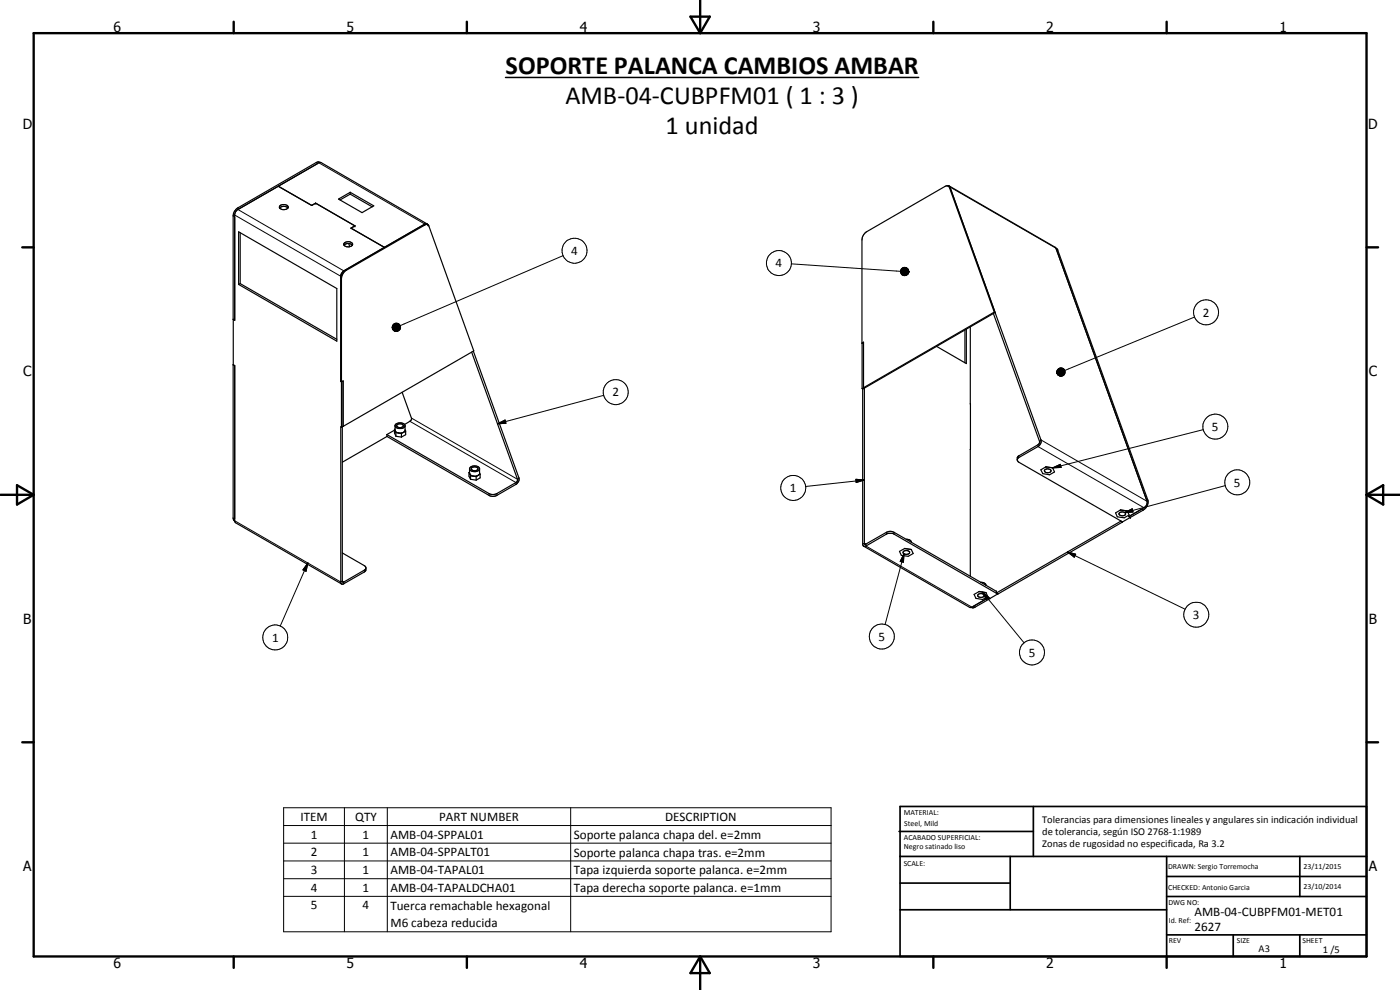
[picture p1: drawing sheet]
<svg xmlns="http://www.w3.org/2000/svg" width="420mm" height="297mm" viewBox="0 0 420 297" stroke-linecap="round" stroke-linejoin="round" font-family="sans-serif">
<g fill="none" stroke="#000" stroke-width=".35">
<path d="M96 48.7l-.5-.1-.6 .2-23.5 13.6a3 3 0 0 0-1.4 2.4v90.6l.4 1M101.6 59.7l3.5-2 7.1 4.1-3.5 2zM105.1 58.3l6.6 3.8M105.1 58.3l-3 1.7M105.1 57.7v.6M284.4 55.8l.8 .6M284.8 55.9l13.6 37.7M284.8 55.8l32.1 18.7M71.6 69.6l29.5 17v15.8l-29.5-17.1zM71.8 62.6l24.4-13.9 32 18.5M72.1 69.8v15.3M83.9 62.4a1.84 1.84 0 0 1 2.5 0"/>
<path d="M84 61.8a1.67 1.67 0 0 1 2.5 .4 1.53 1.53 0 0 1-2.6-.1zM103.2 73.1a1.56 1.56 0 0 1 2.6 .2 1.53 1.53 0 0 1-2.6 0zM103.2 73.6a1.74 1.74 0 0 1 2.5 0M104.6 73.1l.4 .9M105.3 68.5l10 5.7-12.1 7.1-.9 1.1v32.1l.2 .1M105.4 68.5l1.1-.7-11.8-6.8-1.2 .6-10-5.7-12.3 7.1-.8 1.3v31.8l-.4-.3 .4 .3M106.5 67.8l-1.2 .7M127.2 67.4l.4-.2 .8 .2-.4-.3-.5 .1-23.8 13.8-.8 .6-.6 1.5M128.2 67.4h-.6l-23.7 13.7a3.2 3.2 0 0 0-1.4 2.5v44.6M128.4 67.4l.3 .3 13.5 37.6-39.2 22.6M316.9 74.5l27.3 75.9a1.94 1.94 0 0 1-.8 2l-4.6 2.6 .4 .2M316.9 74.5l.5 .3 27.1 75.3a2.95 2.95 0 0 1-1.4 2.9l-3.9 2.2"/>
<path d="M317 74.8l27 75M72.1 85.1l-.5 .2M72.1 85.1l29 16.7M289.6 99.1v9.7M290 98.8v10.3l-8.9-5.2M291.2 98.1v36.7M298.1 94.1l13.9 38.4-.4 .8-6 3.6-.3 .4v.9l.5 .5 31.1 17.9M298.4 93.6l.3 .2-39.3 22.7M298.4 93.6l-39.2 22.7M70 109.4l.4 .3v46.8l.3 .3 31.8 18.4M70 109.4v.1M102.3 114.4l.2 .2"/>
<path d="M102.5 114.6l.5-.3v13.6M102.9 114.3v13.6M120.7 117.7l2.8 7.9-.4 .7-1.7 1.1M141.6 105.7l13.8 38.2-.6 .9-5.7 3.3a2.49 2.49 0 0 1-2.3 0l-30.7-17.7M142.1 105.4l13.6 38a1.86 1.86 0 0 1-.9 1.9l-5.7 3.3a2.49 2.49 0 0 1-2.3 0l-30.7-17.7M258.7 116.6l.2 .1M258.7 116.6v-44.6l.2-1 1.2-1.5 23.5-13.6 1.2-.1 .2 .1 27.4 76.1a1.88 1.88 0 0 1-.9 2l-5.7 3.3-.5 .6M258.9 116.7v46.5l.3 .7M259.2 116.3l.2 .2M259.2 116.3l-.5 .3M259.2 102.7l-.5 .3 .5-.3v13.6M259.4 116.5l-.5 .2"/>
<path d="M259.4 116.5v46.7l.3 .1 6.3-3.6 1-.3 1.1 .2 30.9 17.8M102.5 128.2l-.2-.1v46.7l.2 .4M102.7 128.1l.1 46.5h.4l6.1-3.5 .5-.6M102.9 127.9l-.4 .3M102.9 127.9h.1M116.1 130.4v.6l-13.4 7.7M118.4 129.1l-2.3 1.3M118.4 128.8l.2 .5M118.4 128.8v1.1l.4 1M118.6 127.8l.2 .3a2.02 2.02 0 0 0 2.6 0 .84 .84 0 0 0-.1-1 .84 .84 0 0 0-.9-.2 1.56 1.56 0 0 0-1.8 .8v1.6M118.6 128.7l-.2 .1M118.6 129.3a1.96 1.96 0 0 0 2.5 .4"/>
<path d="M118.6 129.3l.2 .5M118.8 129.8l1.7 .2M118.8 129.8v1.1M118.8 130.9l1.7 .2M119.2 127.4l1.2-.2a.56 .56 0 0 1 .7 .5 .56 .56 0 0 1-.7 .6 .79 .79 0 0 1-.9 0 .79 .79 0 0 1-.3-.9zM120.5 130v1.1M121.1 129.7l-.6 .3M121.6 127.7v1.4l-.3 .5M121.6 128.9l.1 .4M121.7 129.3l-.6 .4M121.7 129.3v1.1l-1.2 .7M291.2 134.8v38.1"/>
<path d="M291.2 134.8v.1M140.7 141.8l.3 .4M140.7 141.8v1.1l.5 .9M140.9 140.6a1.84 1.84 0 0 1 3-.1v1.7l-.4 .4M140.9 140.6a1.73 1.73 0 0 0 3 .1M140.9 140.6l.1 1.6M140.9 141.6l-.2 .2M141 142.2a1.99 1.99 0 0 0 2.3 .5l.2-.1M141 142.2l.2 .5M141.2 142.7l1.7 .3M141.2 142.7v1.1M141.2 143.8l1.7 .3"/>
<path d="M141.6 140.4a1.1 1.1 0 0 1 1.8 .4 1.09 1.09 0 0 1-1.1 .5 1.09 1.09 0 0 1-.8-.8zM142.9 143v1.1M143.5 142.6l-.6 .4M143.9 141.9l.2 .4M144.1 142.3l-.6 .3M144.1 142.3v1.1l-1.2 .7M313.5 141.1a1.22 1.22 0 0 1 1.9 .2 1.05 1.05 0 0 1-1 .6 1.05 1.05 0 0 1-.9-.8zM313.9 140.1l-1.5 .9 .6 1.1 2 .4 1.5-.9-.6-1.2M313.9 140.1l2 .3M335.9 154a1.22 1.22 0 0 1 1.9 .2 1.13 1.13 0 0 1-2-.1zM336.2 153l-1.4 .9 .5 1.2 2.1 .3 1.5-.9-.6-1.2M336.2 153l2.1 .3"/>
<path d="M336.4 156.3v.1M336.4 156.4l.5 .2M336.4 156.4l-37.4 21.5M336.9 156.6h.1M336.9 156.6l-37.4 21.6-.5-.3M339.2 155.2l-2.3 1.4M102.7 165.9l6.6 3.8 .5 .4v1l-.5 .5-6.3 3.7-.5-.1M259.2 163.9l.7-.1 6.3-3.7h1.9l31.3 18.1M259.2 163.9l31.8 18.3h.7l4.9-2.9M271.1 165.5a1.21 1.21 0 0 1 1.9 .3 1.15 1.15 0 0 1-2-.1zM271.5 164.6l-1.6 .8 .6 1.2 2.1 .3 1.5-.8-.6-1.2M271.5 164.6l2 .3"/>
<path d="M271.9 161.8l1.1 .2 .5 .6M273.5 162.6v.1M293.5 178.4a1.1 1.1 0 0 1 1.8 .4 1.21 1.21 0 0 1-1.9-.1zM293.8 177.5l-1.5 .9 .6 1.1 2 .4 1.5-.9-.5-1.2M293.8 177.5l2.1 .3M294.3 174.7a1.3 1.3 0 0 1 1.6 .9M296.6 179.3l.5 .3M296.6 179.3l-4.4 2.6M297.1 179.6h.1M297.1 179.6l-4.7 2.7-.9-.1M299 177.4v.5M299.4 178.2h.1"/>
<path d="M299.4 178.2l-2.3 1.4"/>
</g>
<g fill="none" stroke="#000" stroke-width=".3">
<path d="M94.9 48.8l.4 .3M95.7 48.9l31.8 18.4M284.9 56.3l.3 .1M285.1 56.1h-.1M285.1 56.1l31.8 18.4M70 64.8l.4 .3M70.4 64.5l31.9 18.3M71.4 62.9l31.8 18.4M71.4 62.4l.4 .2M127.2 67.4l.2 .2M128.4 67.4h.1M169 76.7l-48.9 21"/>
<path d="M237.5 79.2l32.7 2.2h2.5M317 74.8l.4 .3M102.3 83.4l.2 .2M103.7 81l.2 .1M117.7 98.2l.1 .5zM117.8 97.9v.8zM117.8 98.4v.3zM117.8 98.7l.3 .4zM117.8 98.7l.6 .6zM117.8 98.7l.8 .7zM117.8 98.7l1.1 .7zM117.8 98.7l1.4 .7z"/>
<path d="M117.8 98.7l1.6 .7h-.2zM117.8 98.7l1.9 .5-.3 .2zM117.8 98.7l2 .4-.1 .1zM117.8 98.7l2.2 .1-.2 .3zM117.8 98.7l2.4-.1-.2 .2zM117.8 98.7l2.4-.3v.2zM117.8 98.7l2.4-.6v.3zM117.8 98.7l2.4-.9v.3zM117.8 98.7l2.2-1.1 .2 .2zM117.8 98.7l2.1-1.3 .1 .2zM117.8 98.7l1.9-1.5 .2 .2zM117.8 98.7l1.7-1.6 .2 .1z"/>
<path d="M117.8 98.7h2.4M117.8 98.5h2.4M117.8 97.7v1zM118 97.4l.2-.2-.4 1.5zM118 97.4l-.2 1.3zM118.2 97.2l.2-.1-.6 1.6zM118.4 97.1l.2-.1-.8 1.7zM118.6 97l.3-.1-1.1 1.8zM118.9 96.9l.3 .1-1.4 1.7zM119.2 97l.3 .1-1.7 1.6zM270.2 81.5h2.5l-2.4 .3zM270.2 81.7h2.5"/>
<path d="M270.2 81.3l2.5 .2h-2.5zM270.3 81.8l2.4-.3-2.3 .5zM270.3 81l2.4 .5-2.5-.2zM270.4 82l2.3-.5-2.2 .8zM270.5 80.8l2.2 .7-2.4-.5zM270.5 82.3l2.2-.8-2 1zM270.6 80.6l.2-.2 1.9 1.1zM270.6 80.6l2.1 .9-2.2-.7zM270.7 82.5l2-1-1.8 1.1zM270.8 80.4l.3-.1 1.6 1.2zM270.9 82.6l1.8-1.1-1.5 1.2zM271.1 80.3l.2-.1 1.4 1.3z"/>
<path d="M271.2 82.7l1.5-1.2-1.2 1.2zM271.3 80.2h.3l1.1 1.3zM271.5 82.7l1.2-1.2zM271.6 80.2l.3 .1 .8 1.2zM271.9 80.3l.8 1.2zM272.1 80.4l.6 1.1zM272.4 80.6l.3 .9zM272.5 80.8l.2 .7zM272.6 81l.1 .5zM272.7 81.5l-1 1.2zM272.7 81.5l-.7 1.1zM272.7 81.5l-.5 1z"/>
<path d="M272.7 81.5l-.3 .8zM272.7 81.5l-.1 .6zM272.7 81.5v.3zM358.5 95.1l-38.9 16.1M181.2 118.6l-31.9 8.6M317.2 111.3l.1 .8zM317.2 111.5l.1 .6zM317.2 111.8l.1 .3zM317.3 112.1l.3 .5zM317.3 112.1l.5 .6zM317.3 112.1l.7 .7zM317.3 112.1l1 .8z"/>
<path d="M317.3 112.1l1.3 .8h-.3zM317.3 112.1l1.5 .7zM317.3 112.1l1.8 .6-.3 .1zM317.3 112.1l2 .4-.2 .2zM317.3 112.1l2.2 .2-.2 .2zM317.3 112.1h2.3l-.1 .2zM317.3 112.1l2.3-.3v.3zM317.3 112.1l2.4-.6-.1 .3zM317.3 112.1l2.3-.8 .1 .2zM317.3 112.1l2.2-1.1 .1 .3zM317.3 112.1l2.1-1.3 .1 .2zM317.3 112.1l1.9-1.5 .2 .2z"/>
<path d="M317.3 112.1l1.6-1.6 .3 .1zM317.3 112.2h2.3M317.3 112h2.3M317.3 111v1.1zM317.4 110.8l.3-.1-.4 1.4zM317.4 110.8l-.1 1.3zM317.7 110.7l.2-.2-.6 1.6zM317.9 110.5l.3-.1-.9 1.7zM318.2 110.4h.2l-1.1 1.7zM318.4 110.4h.3l-1.4 1.7zM318.7 110.4l.2 .1-1.6 1.6zM123 126.4l31.8 18.4v.5"/>
<path d="M123.5 125.4l31.8 18.4 .4-.4M149.3 127.2l2.3-1.2 .2 1zM305.8 136.8v.5M311.5 133.4v.6l31.9 18.4M312 132.5l.4-.5 31.8 18.4M361.1 128.9l-45.2 11.5M70 155.4l.4 .3M70.4 156.3l31.9 18.3 .4-.3 .5 .3v.5M146.8 148.1v.5M149.1 148.1v.5M256.9 143.8l2.5 .2-2.4 .8zM259.4 144l-17.6 2"/>
<path d="M266 159.7v.6M268.3 159.7v.6M315.9 140.4l2.3-1.1 .3 1zM337.5 153.8l2.3-1.1 .3 .9zM342.7 152.7l.4 .3M344 149.8l.5 .3M367.7 145.7l-30.2 8.1M92.4 168.9l-.5 2.5-1-.4zM92.4 168.9l-8.3 18.9M109.3 171.1v.5M258.9 163.2l.5-.2 .5 .2v.6l31.8 18.4M271.3 166.2l-.2 2.5-.9-.3z"/>
<path d="M271.3 166.2l-5.7 21.2M294.8 177.7l2 1.6-.7 .6zM294.8 177.7l12.5 15.2M320.4 165.6l2.4 .7-.4 .9zM320.4 165.6l35.3 17.2M292.2 181.9l.4 .3M85.1 242.4h164.3v37.2h-164.3zM85.1 247.7h164.3M85.1 253h164.3M85.1 258.3h164.3M103.4 242.4v37.2M116.2 242.4v37.2"/>
<path d="M171.3 242.4v37.2M85.1 263.7h164.3M85.1 268.9h164.3"/>
<circle cx="172.4" cy="75.2" r="3.8"/>
<circle cx="233.8" cy="78.9" r="3.8"/>
<circle cx="361.9" cy="93.7" r="3.7"/>
<circle cx="184.8" cy="117.6" r="3.7"/>
<circle cx="364.8" cy="128" r="3.7"/>
<circle cx="238" cy="146.4" r="3.7"/>
<circle cx="371.3" cy="144.7" r="3.8"/>
<circle cx="82.6" cy="191.3" r="3.8"/>
<circle cx="264.7" cy="191" r="3.8"/>
<circle cx="309.7" cy="195.8" r="3.8"/>
<circle cx="359" cy="184.5" r="3.7"/>
</g>
<g fill="#000">
<circle cx="94.7" cy="61" r=".18"/>
<circle cx="106.5" cy="67.8" r=".18"/>
<circle cx="128.4" cy="67.4" r=".18"/>
<circle cx="259.2" cy="116.3" r=".18"/>
<circle cx="313.9" cy="140.1" r=".18"/>
<circle cx="339.2" cy="155.2" r=".18"/>
</g>
<path d="M151.7 23.2h124" fill="none" stroke="#000" stroke-width=".46"/>
<g fill="none" stroke="#000" stroke-width=".71">
<path d="M10.1 9.9h400v277.1h-400zM70.1 6.5v3.4M140.1 6.5v3.4M207.2 5h5.8l-2.9 4.9zM210.1 0v9.9M280.1 6.5v3.4M350.1 6.5v3.4M6.7 74.2h3.4M410.1 74.2h3.5M.1 148.5h10M5.1 145.6l5 2.9-5 2.9zM410.1 148.5h10"/>
<path d="M410.1 148.5l5-2.9v5.8zM6.7 222.7h3.4M410.1 222.7h3.5M70.1 287v3.4M140.1 287v3.4M210.1 287v10M210.1 287l2.9 5h-5.8zM280.1 287v3.4M350.1 287v3.4"/>
</g>
<g fill="none" stroke="#000" stroke-width=".51">
<path d="M269.8 249.5h40.3M270.1 242h140v45h-140zM270.1 257h140M303.2 257v16M310.1 242v15M350.1 257v30M390.1 257v12M270.1 265h33.1M270.1 273h80M350.1 269h60M350.1 263h60M350.1 280.5h60"/>
<path d="M370.1 280.5v6.5M390.1 280.5v6.5"/>
</g>
<g fill="#000">
<path d="M117.8 98.7l.3 .4zM117.8 98.7l.6 .6zM117.8 98.7l.8 .7zM117.8 98.7l1.1 .7zM117.8 98.7l1.4 .7zM117.8 98.7l1.6 .7h-.2zM117.8 98.7l1.9 .5-.3 .2zM117.8 98.7l2 .4-.1 .1zM117.8 98.7l2.4-.6v.3zM117.8 98.7l2.4-.9v.3zM117.8 98.7l2.2-1.1 .2 .2zM117.8 98.7l2.1-1.3 .1 .2z"/>
<path d="M117.8 98.7l1.9-1.5 .2 .2zM117.8 98.7l1.7-1.6 .2 .1zM119.2 97l.3 .1-1.7 1.6zM118.9 96.9l.3 .1-1.4 1.7zM118.6 97l.3-.1-1.1 1.8zM118.4 97.1l.2-.1-.8 1.7zM118.2 97.2l.2-.1-.6 1.6zM118 97.4l.2-.2-.4 1.5zM118 97.4l-.2 1.3zM117.8 97.7v1zM117.8 97.9v.8zM117.7 98.2l.1 .5z"/>
<path d="M117.8 98.4v.3zM272.6 81l.1 .5zM272.5 80.8l.2 .7zM272.4 80.6l.3 .9zM272.1 80.4l.6 1.1zM271.9 80.3l.8 1.2zM271.6 80.2l.3 .1 .8 1.2zM271.3 80.2h.3l1.1 1.3zM271.1 80.3l.2-.1 1.4 1.3zM270.8 80.4l.3-.1 1.6 1.2zM270.6 80.6l.2-.2 1.9 1.1zM270.6 80.6l2.1 .9-2.2-.7z"/>
<path d="M270.5 80.8l2.2 .7-2.4-.5zM270.3 81l2.4 .5-2.5-.2zM270.3 81.8l2.4-.3-2.3 .5zM270.4 82l2.3-.5-2.2 .8zM270.5 82.3l2.2-.8-2 1zM270.7 82.5l2-1-1.8 1.1zM270.9 82.6l1.8-1.1-1.5 1.2zM271.2 82.7l1.5-1.2-1.2 1.2zM271.5 82.7l1.2-1.2zM272.7 81.5l-1 1.2zM272.7 81.5l-.7 1.1zM272.7 81.5l-.5 1z"/>
<path d="M272.7 81.5l-.3 .8zM272.7 81.5l-.1 .6zM272.7 81.5v.3zM317.3 112.1l.3 .5zM317.3 112.1l.5 .6zM317.3 112.1l.7 .7zM317.3 112.1l1 .8zM317.3 112.1l1.3 .8h-.3zM317.3 112.1l1.5 .7zM317.3 112.1l1.8 .6-.3 .1zM317.3 112.1l2 .4-.2 .2zM317.3 112.1l2.4-.6-.1 .3z"/>
<path d="M317.3 112.1l2.3-.8 .1 .2zM317.3 112.1l2.2-1.1 .1 .3zM317.3 112.1l2.1-1.3 .1 .2zM317.3 112.1l1.9-1.5 .2 .2zM317.3 112.1l1.6-1.6 .3 .1zM318.7 110.4l.2 .1-1.6 1.6zM318.4 110.4h.3l-1.4 1.7zM318.2 110.4h.2l-1.1 1.7zM317.9 110.5l.3-.1-.9 1.7zM317.7 110.7l.2-.2-.6 1.6zM317.4 110.8l.3-.1-.4 1.4zM317.4 110.8l-.1 1.3z"/>
<path d="M317.3 111v1.1zM317.2 111.3l.1 .8zM317.2 111.5l.1 .6zM317.2 111.8l.1 .3zM149.3 127.2l2.3-1.2 .2 1zM315.9 140.4l2.3-1.1 .3 1zM256.9 143.8l2.5 .2-2.4 .8zM337.5 153.8l2.3-1.1 .3 .9zM92.4 168.9l-.5 2.5-1-.4zM271.3 166.2l-.2 2.5-.9-.3zM294.8 177.7l2 1.6-.7 .6zM320.4 165.6l2.4 .7-.4 .9z"/>
</g>
<path d="M117.8 98.9h2.2M317.3 112.3h2.2" fill="none" stroke="#000" stroke-width=".42"/>
<g font-size="7.9">
<text x="151.8" y="22.1">SOPORTE PALANCA CAMBIOS AMBAR</text>
<text x="169.7" y="31.2">AMB-04-CUBPFM01 ( 1 : 3 )</text>
<text x="199.8" y="40.1">1 unidad</text>
</g>
<g font-size="4.2">
<text x="34" y="9.6">6</text>
<text x="104" y="9.6">5</text>
<text x="174" y="9.6">4</text>
<text x="244" y="9.6">3</text>
<text x="314" y="9.6">2</text>
<text x="384" y="9.6">1</text>
<text x="6.8" y="38.7">D</text>
<text x="410.6" y="38.7">D</text>
<text x="7" y="112.9">C</text>
<text x="410.8" y="112.9">C</text>
<text x="7" y="187.1">B</text>
<text x="410.8" y="187.1">B</text>
<text x="7" y="261.4">A</text>
<text x="410.8" y="261.4">A</text>
<text x="34" y="290.4">6</text>
<text x="104" y="290.4">5</text>
<text x="174" y="290.4">4</text>
<text x="244" y="290.4">3</text>
<text x="314" y="290.4">2</text>
<text x="384" y="290.4">1</text>
</g>
<g font-size="3.9">
<text x="171.4" y="76.5">4</text>
<text x="232.8" y="80.2">4</text>
<text x="361" y="95">2</text>
<text x="183.8" y="118.9">2</text>
<text x="363.7" y="129.3">5</text>
<text x="237.1" y="147.7">1</text>
<text x="370.3" y="146">5</text>
<text x="358" y="185.7">3</text>
<text x="81.6" y="192.5">1</text>
<text x="263.6" y="192.2">5</text>
<text x="308.7" y="197">5</text>
<text x="90.2" y="246.3">ITEM</text>
<text x="93.3" y="251.6">1</text>
<text x="106.6" y="246.3">QTY</text>
<text x="108.8" y="251.6">1</text>
<text x="117.2" y="251.6">AMB-04-SPPAL01</text>
<text x="131.8" y="246.3">PART NUMBER</text>
<text x="172.2" y="251.7">Soporte palanca chapa del. e=2mm</text>
<text x="199.6" y="246.3">DESCRIPTION</text>
<text x="93.3" y="256.9">2</text>
<text x="108.8" y="256.9">1</text>
<text x="117.2" y="256.9">AMB-04-SPPALT01</text>
<text x="172.2" y="257">Soporte palanca chapa tras. e=2mm</text>
<text x="93.3" y="262.3">3</text>
<text x="108.8" y="262.3">1</text>
<text x="117.2" y="262.3">AMB-04-TAPAL01</text>
<text x="172.2" y="262.3">Tapa izquierda soporte palanca. e=2mm</text>
<text x="93.3" y="267.5">4</text>
<text x="108.8" y="267.5">1</text>
<text x="117.2" y="267.5">AMB-04-TAPALDCHA01</text>
<text x="172.2" y="267.6">Tapa derecha soporte palanca. e=1mm</text>
<text x="93.3" y="272.8">5</text>
<text x="108.8" y="272.8">4</text>
<text x="117.2" y="273">Tuerca remachable hexagonal</text>
<text x="358.5" y="275">AMB-04-CUBPFM01-MET01</text>
<text x="117.2" y="278.3">M6 cabeza reducida</text>
<text x="358.5" y="279.4">2627</text>
</g>
<g font-size="3.1">
<text x="312.7" y="246.8">Tolerancias para dimensiones lineales y angulares sin indicación individual</text>
<text x="312.7" y="250.4">de tolerancia, según ISO 2768-1:1989</text>
<text x="312.7" y="254">Zonas de rugosidad no especificada, Ra 3.2</text>
<text x="377.7" y="285.6">A3</text>
<text x="397" y="285.9">1 /5</text>
</g>
<g font-size="2.4">
<text x="271.2" y="244.4">MATERIAL:</text>
<text x="271.3" y="252">ACABADO SUPERFICIAL:</text>
<text x="271.4" y="247.9">Steel, Mild</text>
<text x="271.3" y="254.6">Negro satinado liso</text>
<text x="271.2" y="259.7">SCALE:</text>
<text x="350.6" y="260.8">DRAWN: Sergio Torremocha</text>
<text x="391.2" y="260.6">23/11/2015</text>
<text x="350.6" y="267">CHECKED: Antonio Garcia</text>
<text x="391.2" y="266.7">23/10/2014</text>
<text x="350.6" y="271.4">DWG NO:</text>
<text x="350.8" y="276.9">Id. Ref:</text>
<text x="350.8" y="282.8">REV</text>
<text x="371.2" y="282.9">SIZE</text>
<text x="390.9" y="282.9">SHEET</text>
</g>
</svg>
